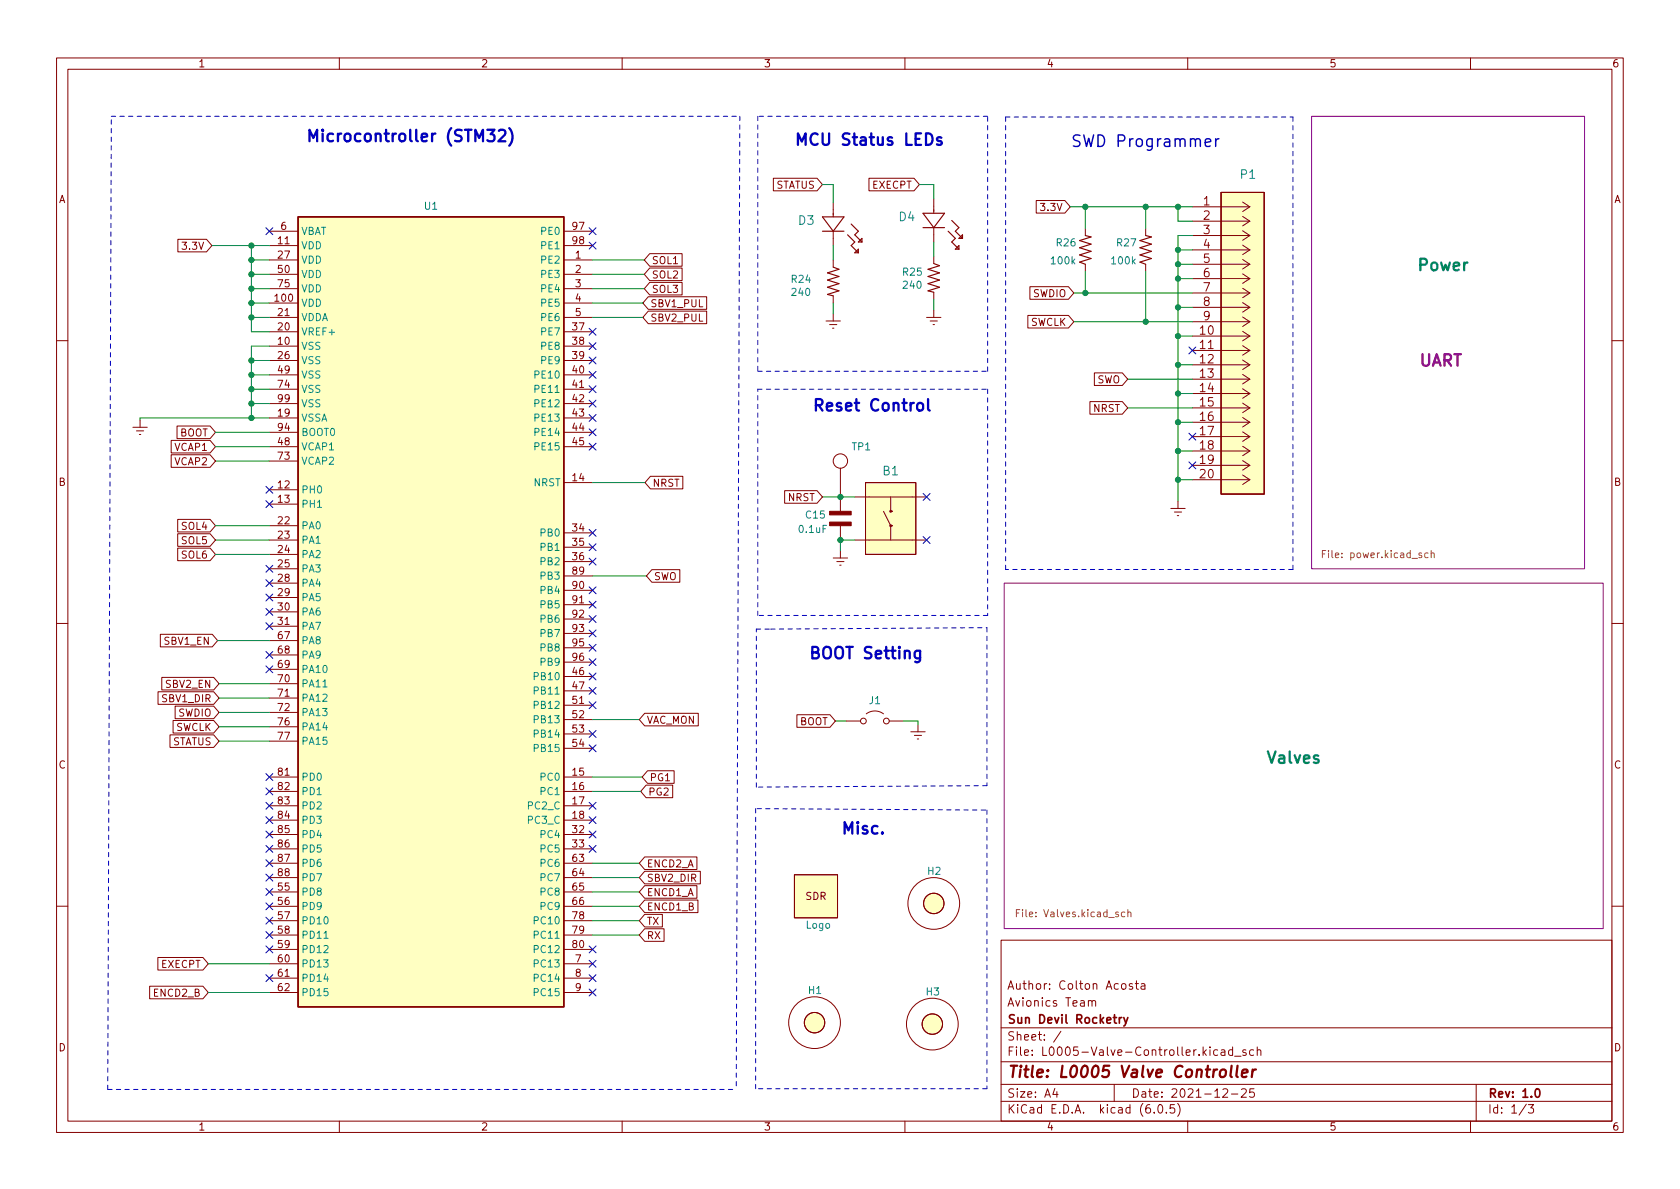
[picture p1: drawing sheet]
<svg xmlns="http://www.w3.org/2000/svg" width="297mm" height="210mm" viewBox="0 0 297 210" stroke-linecap="round" stroke-linejoin="round" font-family="sans-serif">
<g fill="none" stroke="#840000" stroke-width=".18">
<path d="M10 10.2h277v190.1h-277zM12 12.2h273v186.1h-273zM60 10.2v2M110 10.2v2M160 10.2v2M210 10.2v2M260 10.2v2M136.7 31.5h7.8l.9 1.1-.9 1.1h-7.8zM147.3 35.8v2.5M153.6 31.5h8l1 1.1-1 1.1h-8zM165.1 35.2v2.5M183.2 35.5h5.1l.9 1.1-.9 1.1h-5.1z"/>
<path d="M210.8 39.1h10.2M210.8 36.6h10.2M215.9 34h7.6v53.4h-7.6zM219.7 38.3l1.3 .8M219.7 35.7l1.3 .9M221 39.1l-1.3 .8M221 36.6l-1.3 .8M31.4 42.3h5.1l1 1.1-1 1.1h-5.1zM47.6 46h5.1M47.6 53.6h5.1M47.6 43.4h5.1M47.6 48.5h5.1"/>
<path d="M47.6 58.7h5.1M47.6 56.1h5.1M47.6 51h5.1M47.6 40.9h5.1M99.7 46h5.1M99.7 53.6h5.1M99.7 43.4h5.1M99.7 48.5h5.1M99.7 58.7h5.1M99.7 56.1h5.1M99.7 51h5.1M99.7 40.9h5.1"/>
<path d="M114.6 55h10.3v2.2h-10.3l-.9-1.1zM114.6 52.5h10.3v2.2h-10.3l-.9-1.1zM114.9 44.9h5.7v2.2h-5.7l-1-1.1zM114.9 47.4h5.7v2.2h-5.7l-1-1.1zM114.9 49.9h5.7v2.3h-5.7l-1-1.2zM146 56.8h2.6M146.7 57.4h1.3M147.2 58h.2M147.3 40.9v2.5M147.3 46v1.2M147.3 52.3v1.3M147.3 55.5v1.3"/>
<path d="M163.8 56.1h2.6M164.5 56.8h1.2M165 57.4h.2M165.1 40.3v2.5M165.1 45.3v1.3M165.1 51.7v1.3M165.1 54.9v1.2M181.7 55.8h7.2l1 1.1-1 1.1h-7.2zM182.1 50.7h6.8l1 1.1-1 1.1h-6.8zM191.9 40.4v1.3M191.9 46.7v1.3M202.6 40.4v1.3"/>
<path d="M202.6 46.7v1.3M210.8 59.4h10.2M210.8 56.9h10.2M210.8 54.4h10.2M210.8 51.8h10.2M210.8 49.3h10.2M210.8 46.7h10.2M210.8 44.2h10.2M210.8 41.7h10.2M219.7 58.6l1.3 .8M219.7 56.1l1.3 .8M219.7 53.5l1.3 .9"/>
<path d="M219.7 51l1.3 .8M219.7 48.4l1.3 .9M219.7 45.9l1.3 .8M219.7 43.4l1.3 .8M219.7 40.8l1.3 .9M221 59.4l-1.3 .9M221 56.9l-1.3 .8M221 54.4l-1.3 .8M221 51.8l-1.3 .8M221 49.3l-1.3 .8M221 46.7l-1.3 .9M221 44.2l-1.3 .8"/>
<path d="M221 41.7l-1.3 .8M10 60.2h2M23.5 75.6h2.5M24.1 76.2h1.3M24.6 76.8h.3M24.8 74.3v1.3M30.3 77.9h6.8l1 1.1-1 1.1h-6.8zM31.3 75.3h5.8l1 1.1-1 1.2h-5.8zM47.6 61.2h5.1M47.6 73.9h5.1M47.6 63.7h5.1M47.6 66.3h5.1"/>
<path d="M47.6 68.8h5.1M47.6 71.4h5.1M47.6 76.4h5.1M47.6 79h5.1M99.7 61.2h5.1M99.7 73.9h5.1M99.7 63.7h5.1M99.7 66.3h5.1M99.7 68.8h5.1M99.7 71.4h5.1M99.7 76.4h5.1M99.7 79h5.1"/>
<path d="M192.7 71h5.7l1 1.1-1 1.1h-5.7zM193.5 65.9h4.9l1 1.2-1 1.1h-4.9zM210.8 79.8h10.2M210.8 77.2h10.2M210.8 74.7h10.2M210.8 72.1h10.2M210.8 69.6h10.2M210.8 67.1h10.2M210.8 64.5h10.2M210.8 62h10.2M219.7 78.9l1.3 .9M219.7 76.4l1.3 .8"/>
<path d="M219.7 73.8l1.3 .9M219.7 71.3l1.3 .8M219.7 68.8l1.3 .8M219.7 66.2l1.3 .9M219.7 63.7l1.3 .8M219.7 61.1l1.3 .9M221 79.8l-1.3 .8M221 77.2l-1.3 .8M221 74.7l-1.3 .8M221 72.1l-1.3 .9M221 69.6l-1.3 .8M221 67.1l-1.3 .8"/>
<path d="M221 64.5l-1.3 .8M221 62l-1.3 .8M285 60.2h2M30.3 80.4h6.8l1 1.1-1 1.1h-6.8zM31.4 96.9h5.7l1 1.1-1 1.1h-5.7zM31.4 91.8h5.7l1 1.2-1 1.1h-5.7zM31.4 94.4h5.7l1 1.1-1 1.1h-5.7zM47.6 86.6h5.1M47.6 89.1h5.1M47.6 93h5.1M47.6 95.5h5.1M47.6 98h5.1"/>
<path d="M47.6 81.5h5.1M99.7 85.3h5.1M99.7 94.2h5.1M99.7 96.8h5.1M99.7 99.3h5.1M115 84.2h5.7v2.2h-5.7l-1-1.1zM138.7 86.8h5.8l.9 1.1-.9 1.1h-5.8zM147.3 98.7h2.6M148 99.3h1.2M148.5 99.9h.2M148.6 82.8v7.6M148.6 93v2.5"/>
<path d="M148.6 97.4v1.3M151.1 95.5h12.7M151.1 87.9h12.7M153 85.3h8.9v12.7h-8.9zM156.2 90.4l1.3 2.6v2.5M157.5 87.9v2.5M207 89.9h2.5M207.6 90.5h1.3M208.2 91.2h.2M208.3 88.6v1.3M210.8 84.8h10.2M210.8 82.3h10.2"/>
<path d="M219.7 84l1.3 .8M219.7 81.5l1.3 .8M221 84.8l-1.3 .9M221 82.3l-1.3 .8M10 110.2h2M28.4 112.2h9.1l1 1.1-1 1.1h-9.1zM28.6 119.8h9.2l.9 1.1-.9 1.1h-9.2zM47.6 100.6h5.1M47.6 103.1h5.1M47.6 105.7h5.1M47.6 108.2h5.1M47.6 110.7h5.1"/>
<path d="M47.6 113.3h5.1M47.6 115.8h5.1M47.6 118.4h5.1M99.7 119.6h5.1M99.7 101.8h5.1M99.7 104.4h5.1M99.7 106.9h5.1M99.7 109.5h5.1M99.7 112h5.1M99.7 114.5h5.1M99.7 117.1h5.1M115.3 100.7h4.9v2.3h-4.9l-1-1.2z"/>
<path d="M285 110.2h2M27.9 122.3h9.9l.9 1.1-.9 1.1h-9.9zM30.1 129.9h7.7l.9 1.2-.9 1.1h-7.7zM30.6 127.4h7.2l.9 1.1-.9 1.1h-7.2zM31 124.9h6.8l.9 1.1-.9 1.1h-6.8zM47.6 137.4h5.1M47.6 139.9h5.1M47.6 120.9h5.1M47.6 123.4h5.1M47.6 126h5.1M47.6 128.5h5.1M47.6 131.1h5.1"/>
<path d="M99.7 137.4h5.1M99.7 139.9h5.1M99.7 122.2h5.1M99.7 124.7h5.1M99.7 127.2h5.1M99.7 129.8h5.1M99.7 132.3h5.1M114 126.1h9.5v2.3h-9.5l-1-1.2zM114.2 138.8h4.7v2.3h-4.7l-.9-1.2zM114.5 136.3h4.7v2.2h-4.7l-1-1.1zM140.9 126.4h5.8l1 1.1-1 1.1h-5.8zM149.6 127.5h2.5"/>
<path d="M153.2 126.2a2.54 2.54 0 0 1 3 0M157.2 127.5h2.6M161 129.4h2.6M161.7 130h1.2M162.2 130.7h.2M162.3 128.1v1.3M47.6 142.5h5.1M47.6 145h5.1M47.6 147.6h5.1M47.6 150.1h5.1M47.6 157.7h5.1M47.6 152.6h5.1"/>
<path d="M47.6 155.2h5.1M99.7 142.5h5.1M99.7 145h5.1M99.7 147.6h5.1M99.7 150.1h5.1M99.7 157.7h5.1M99.7 152.6h5.1M99.7 155.2h5.1M114 156.6h9.2v2.2h-9.2l-1-1.1zM114 159.2h9.4v2.2h-9.4l-1-1.1zM114 151.5h9.2v2.3h-9.2l-1-1.2zM114 154.1h9.8v2.2h-9.8l-1-1.1z"/>
<path d="M140.5 154.7h7.6v7.6h-7.6zM10 160.2h2M26.5 174.4h9.4l.9 1.1-.9 1.1h-9.4zM27.9 169.3h8l.9 1.1-.9 1.1h-8zM47.6 160.3h5.1M47.6 162.8h5.1M47.6 165.3h5.1M47.6 167.9h5.1M47.6 170.4h5.1M47.6 173h5.1M47.6 175.5h5.1M99.7 160.3h5.1"/>
<path d="M99.7 162.8h5.1M99.7 165.3h5.1M99.7 167.9h5.1M99.7 170.4h5.1M99.7 173h5.1M99.7 175.5h5.1M114 161.7h3.1v2.2h-3.1l-1-1.1zM114 164.2h3.4v2.3h-3.4l-1-1.2zM177 166.3h108v32h-108zM192.4 177.1l.2-.2 .4 .1 .1 .9M192.4 176.9v1M193.1 177.1l.2-.2 .3 .1 .1 .9"/>
<path d="M198.4 174l.4-.1 .3 .3v.4l-.3 .3h-.4l-.1-.3v-.4zM200.2 174l-.3-.1-.3 .2 .1 .3 .5 .1v.4h-.6M200.7 173.9h.6M200.9 173.4v1.3l.4 .2M201.8 174h.6v.9M202.4 174.3l-.5 .1a.29 .29 0 0 0-.2 .2 .29 .29 0 0 0 .2 .3h.5M285 160.2h2M60 198.3v2M110 198.3v2M160 198.3v2M177 194.8h108M177 191.8h108"/>
<path d="M177 187.8h108M177 181.8h108M186.5 192.5l-.4 1h1M186.9 193v1M187.6 182.4l-1.3 1.9M197 191.8v3M204.1 196.7v.1M204.9 195.4l.2-.1a.81 .81 0 0 1 .6 .7 .81 .81 0 0 1-.3 .8h-.2a.81 .81 0 0 1-.6-.6 .81 .81 0 0 1 .3-.8zM206.2 196.7v.1M207.6 195.3h-.7v.7l.2-.1 .5 .1 .1 .2-.1 .5-.2 .1-.5-.1M208.2 195.1a1.72 1.72 0 0 1 0 2.3M210 198.3v2"/>
<path d="M215.3 185.7l-.4-.1-.3 .3v.4l.1 .3h.6M215.9 185.7h.6l.1 .9M216.2 192.7l.6-.2 .2 .2 .1 .3-1 1h1M216.6 186l-.5 .1a.29 .29 0 0 0-.2 .2 .29 .29 0 0 0 .2 .3h.5M217.7 193.5h1.2M217.9 185.7l-.4-.1-.3 .3v.4l.2 .3h.5M217.9 185.1v1.5M218.3 186.8h1.1M219.5 192.7l.6-.2 .2 .2 .1 .3-1 1h1M220.3 185.7l-.4-.1-.2 .2 .1 .3 .5 .1v.4h-.6M221.6 185.7l-.4-.1-.3 .3v.4l.2 .3h.5M221.7 192.5h-.7l-.1 .7 .2-.1 .5 .1 .2 .2-.1 .5-.2 .1-.6-.1"/>
<path d="M222.3 185.8l.2-.2 .4 .1v.9M222.3 185.1v1.5M260 198.3v2M261 191.8v6.5M269.9 195.3l-1.3 1.9M270.2 195.3h1l-.6 .6 .5 .1v.7l-.2 .1h-.5l-.2-.1"/>
<circle cx="148.6" cy="81.5" r="1.27"/>
<circle cx="152.7" cy="127.5" r=".51"/>
<circle cx="156.7" cy="127.5" r=".51"/>
<circle cx="165.1" cy="159.8" r="4.6"/>
<circle cx="165.1" cy="159.8" r="1.8"/>
<circle cx="144" cy="180.8" r="4.6"/>
<circle cx="144" cy="180.8" r="1.8"/>
<circle cx="164.8" cy="181.1" r="4.6"/>
<circle cx="164.8" cy="181.1" r="1.8"/>
</g>
<path d="M197.9 179.9v1M198.3 179.9l-.2 .1-.2 .2M198.7 179.9l.4 1M199.4 179.9l-.5 1.4-.2 .1M271.6 192.6l.2-.1a.82 .82 0 0 1 .6 .7 .82 .82 0 0 1-.3 .8h-.2a.81 .81 0 0 1-.6-.6 .81 .81 0 0 1 .3-.8z" fill="none" stroke="#840000" stroke-width=".3"/>
<path d="M215.8 189.3a.52 .52 0 0 1 .6-.2 .52 .52 0 0 1 .4 .4l-.1 .6a.55 .55 0 0 1-.5 .4 .55 .55 0 0 1-.5-.4zM217.8 188.5l-.3 1.7 .3 .3M218.8 188.5l-.2 1.7 .2 .3M219.6 189.8l1-.2-.1-.4-.2-.1-.5 .1-.3 1 .3 .3 .6-.1M221.5 189.1l-.2 1.4M222.1 189.1l-.4 .1-.3 .3" fill="none" stroke="#840000" stroke-width=".4"/>
<g fill="#fff" stroke="#fff" stroke-width=".18">
<path d="M231.9 20.6h48.3v80h-48.3z"/>
<path d="M177.5 103.1h106v61.1h-106z"/>
</g>
<path d="M231.9 20.6h48.3v80h-48.3zM177.5 103.1h106v61.1h-106z" fill="none" stroke="#840084" stroke-width=".18"/>
<path d="M233.8 98h.4M234.4 97.3h-.6v1.3M252.5 97.8h-.4l-.2 .2 .1 .6h.5M253 97.9l.2-.1h.3l.1 .8M253 97.3v1.3M179.7 161.5h.4M180.3 160.8h-.6v1.3M198.9 161.3h-.4l-.2 .2 .1 .6h.5M199.4 161.4l.2-.1h.3l.1 .8M199.4 160.8v1.3" fill="none" stroke="#848400" stroke-width=".18"/>
<g fill="#840000" stroke="#840000" stroke-width=".18">
<path d="M146.7 92.3h3.8v.7h-3.8z"/>
<path d="M146.7 90.4h3.8v.7h-3.8z"/>
</g>
<g fill="#ffffc2" stroke="#ffffc2" stroke-width=".18">
<path d="M140.5 154.7h7.6v7.6h-7.6z"/>
<path d="M52.7 38.3h47v139.7h-47z"/>
<path d="M215.9 34h7.6z"/>
<path d="M215.9 34h7.6v53.4h-7.6z"/>
<path d="M153 85.3h8.9v12.7h-8.9z"/>
<circle cx="144" cy="180.8" r="1.8"/>
<circle cx="164.8" cy="181.1" r="1.8"/>
<circle cx="165.1" cy="159.8" r="1.8"/>
</g>
<g fill="none" stroke="#840000" stroke-width=".25">
<path d="M52.7 38.3h47v139.7h-47zM157.6 93h.1M157.6 90.4h.1"/>
<circle cx="157.5" cy="93" r=".13"/>
<circle cx="157.5" cy="90.4" r=".13"/>
</g>
<path d="M57.1 121.5h.7M57.3 165.9h.7" fill="none" stroke="#008484" stroke-width=".18"/>
<g fill="none" stroke="#840000" stroke-width=".2">
<path d="M145.4 38.3h3.8l-1.9 2.6zM150.5 39.6l1.3 1.3-.7 .6 1.3 1.3M163.2 37.7h3.8l-1.9 2.6zM168.3 39l1.2 1.3-.6 .6 1.3 1.3M145.4 40.9h3.8M147.3 47.2l1 .4-2 .7 2 .6-2 .6 2 .7-2 .6 2 .6-2 .7 1 .2M149.9 41.5l1.2 1.3-.6 .6 1.3 1.3M151.1 44.7l.7-.6v.6zM151.8 42.8l.6-.6v.6zM163.2 40.3h3.8M165.1 46.6l1 .4-2 .6 2 .7-2 .6 2 .6-2 .7 2 .6-2 .6 1 .3M167.6 40.9l1.3 1.3-.6 .6 1.2 1.3"/>
<path d="M168.9 44.1l.6-.7v.7zM169.5 42.2l.7-.7v.7zM191.9 41.7l1 .2-2 .6 2 .7-2 .6 2 .6-2 .7 2 .6-2 .6 1 .4M202.6 41.7l1 .2-2.1 .6 2.1 .7-2.1 .6 2.1 .6-2.1 .7 2.1 .6-2.1 .6 1.1 .4"/>
</g>
<path d="M86.2 23h1.2l-.6 .7a.55 .55 0 0 1 .6 .4v.5l-.2 .3-.7 .1-.3-.2M88.2 23.1l.3-.1h.5a.55 .55 0 0 1 .3 .8l-1.2 1.2h1.3M90 22.7a2.33 2.33 0 0 1 0 3.1M166.4 24.4l-.4-.1-.3 .3 .1 .2 .6 .2 .1 .2-.1 .3-.2 .1-.5-.1M162.3 71.4a.55 .55 0 0 1 .5-.2 .55 .55 0 0 1 .4 .4v.6a.55 .55 0 0 1-.5 .4 .55 .55 0 0 1-.5-.4zM164.1 70.6v1.7l.3 .3M162.7 115.1v1.6a.55 .55 0 0 1-.9 .3M162.7 115.2l-.6-.1-.4 .4v.5l.2 .3 .2 .1 .6-.1" fill="none" stroke="#0000c2" stroke-width=".41"/>
<path d="M214.9 24.5v1.4M215.5 24.5a.52 .52 0 0 0-.6 .4" fill="none" stroke="#0000c2" stroke-width=".25"/>
<g fill="none" stroke="#0000c2" stroke-width=".18" stroke-dasharray=".8 .8">
<path d="M19.7 20.6h111.1M130.8 20.6l-.6 172.1M134 20.6v45.1M174.6 20.6h-40.6M177.8 20.7h50.8M228.6 20.7v80M134 65.7h40.6M134 68.8h40.6M174.6 65.7v-45.1M174.6 68.8v40M133.7 111.2h2.6M134 108.8v-40"/>
<path d="M136.3 111.2l38.2-.2M174.5 111v27.9M174.6 108.8h-40.6M177.8 100.7v-80M228.6 100.7h-50.8M133.7 139.2v-28M174.5 138.9l-40.8 .3M133.9 143l40.6 .3M174.5 143.3v49.2M19 192.7l.7-172.1M19 192.7h111.2M133.6 192.5v-49.5"/>
<path d="M174.5 192.5h-40.9"/>
</g>
<g fill="none" stroke="#008400" stroke-width=".18">
<path d="M145.4 32.6h1.9v3.2M162.6 32.6h2.5v2.6M189.2 36.6h21.6M191.9 36.6v3.8M202.6 36.6v3.8M208.3 36.6v2.5h2.5M37.5 43.4h10.1M44.4 43.4v15.3h3.2M44.4 53.6h3.2M44.4 51h3.2M44.4 46h3.2M44.4 48.5h3.2"/>
<path d="M44.4 56.1h3.2M104.8 53.6h8.9M104.8 51h9.1M104.8 46h9.1M104.8 48.5h9.1M104.8 56.1h8.9M147.3 43.4v2.6M147.3 53.6v1.9M165.1 42.8v2.5M165.1 53v1.9M189.9 51.8h20.9M189.9 56.9h20.9"/>
<path d="M191.9 48v3.8M202.6 48v8.9M208.3 54.4h2.5M208.3 49.3h2.5M208.3 46.7h2.5M208.3 44.2h2.5M208.3 59.4h2.5M210.8 41.7h-2.5v46.9M38.1 76.4h9.5M38.1 79h9.5M44.4 71.4h3.2M44.4 66.3h3.2"/>
<path d="M44.4 63.7h3.2M44.4 68.8h3.2M47.6 61.2h-3.2v12.7M47.6 73.9h-22.8v.4M199.4 72.1h11.4M199.4 67.1h11.4M208.3 69.6h2.5M208.3 64.5h2.5M208.3 74.7h2.5M208.3 79.8h2.5M38.1 95.5h9.5M38.1 98h9.5"/>
<path d="M38.1 93h9.5M38.1 81.5h9.5M104.8 85.3h9.2M145.4 87.9h5.7M151.1 95.5h-2.5v1.9M208.3 84.8h2.5M38.5 113.3h9.1M104.8 101.8h9.5M38.7 123.4h8.9M38.7 120.9h8.9M38.7 131.1h8.9M38.7 128.5h8.9"/>
<path d="M38.7 126h8.9M104.8 137.4h8.7M104.8 139.9h8.5M104.8 127.2h8.2M147.7 127.5h1.9M159.8 127.5h2.5v.6M104.8 155.2h8.2M104.8 157.7h8.2M104.8 152.6h8.2M36.8 175.5h10.8M36.8 170.4h10.8M104.8 162.8h8.2"/>
<path d="M104.8 165.3h8.2M104.8 160.3h8.2"/>
</g>
<g fill="none" stroke="#000084" stroke-width=".18">
<path d="M47 40.3l1.2 1.2M48.2 40.3l-1.2 1.2M104.2 40.3l1.2 1.2M104.2 42.8l1.2 1.2M104.2 58.1l1.2 1.2M105.4 40.3l-1.2 1.2M105.4 42.8l-1.2 1.2M105.4 58.1l-1.2 1.2M104.2 63.1l1.2 1.3M104.2 60.6l1.2 1.2M104.2 70.8l1.2 1.2M104.2 68.2l1.2 1.2"/>
<path d="M104.2 65.7l1.2 1.2M104.2 78.4l1.2 1.2M104.2 75.8l1.2 1.3M104.2 73.3l1.2 1.2M105.4 63.1l-1.2 1.3M105.4 60.6l-1.2 1.2M105.4 70.8l-1.2 1.2M105.4 68.2l-1.2 1.2M105.4 65.7l-1.2 1.2M105.4 78.4l-1.2 1.2M105.4 75.8l-1.2 1.3M105.4 73.3l-1.2 1.2"/>
<path d="M210.2 76.6l1.2 1.2M210.2 61.4l1.2 1.2M211.4 76.6l-1.2 1.2M211.4 61.4l-1.2 1.2M47 86l1.2 1.2M47 100l1.2 1.2M47 88.5l1.2 1.3M48.2 100l-1.2 1.2M48.2 86l-1.2 1.2M48.2 88.5l-1.2 1.3M104.2 98.7l1.2 1.2M104.2 96.2l1.2 1.2"/>
<path d="M104.2 93.6l1.2 1.2M105.4 98.7l-1.2 1.2M105.4 96.2l-1.2 1.2M105.4 93.6l-1.2 1.2M163.2 94.9l1.2 1.2M163.2 87.3l1.2 1.2M164.4 94.9l-1.2 1.2M164.4 87.3l-1.2 1.2M210.2 81.7l1.2 1.2M211.4 81.7l-1.2 1.2M47 110.1l1.2 1.2M47 107.6l1.2 1.2"/>
<path d="M47 115.2l1.2 1.2M47 117.7l1.2 1.3M47 102.5l1.2 1.2M47 105l1.2 1.3M48.2 117.7l-1.2 1.3M48.2 110.1l-1.2 1.2M48.2 107.6l-1.2 1.2M48.2 115.2l-1.2 1.2M48.2 102.5l-1.2 1.2M48.2 105l-1.2 1.3M104.2 106.3l1.2 1.2M104.2 103.8l1.2 1.2"/>
<path d="M104.2 119l1.2 1.2M104.2 116.5l1.2 1.2M104.2 113.9l1.2 1.3M104.2 111.4l1.2 1.2M104.2 108.9l1.2 1.2M105.4 106.3l-1.2 1.2M105.4 103.8l-1.2 1.2M105.4 119l-1.2 1.2M105.4 116.5l-1.2 1.2M105.4 113.9l-1.2 1.3M105.4 111.4l-1.2 1.2M105.4 108.9l-1.2 1.2"/>
<path d="M47 139.3l1.2 1.3M47 136.8l1.2 1.2M48.2 139.3l-1.2 1.3M48.2 136.8l-1.2 1.2M104.2 124.1l1.2 1.2M104.2 131.7l1.2 1.2M104.2 129.2l1.2 1.2M104.2 121.6l1.2 1.2M105.4 124.1l-1.2 1.2M105.4 131.7l-1.2 1.2M105.4 129.2l-1.2 1.2M105.4 121.6l-1.2 1.2"/>
<path d="M47 149.5l1.2 1.2M47 159.7l1.2 1.2M47 157.1l1.2 1.2M47 141.9l1.2 1.2M47 152l1.2 1.3M47 147l1.2 1.2M47 144.4l1.2 1.2M47 154.6l1.2 1.2M48.2 149.5l-1.2 1.2M48.2 159.7l-1.2 1.2M48.2 157.1l-1.2 1.2M48.2 141.9l-1.2 1.2"/>
<path d="M48.2 152l-1.2 1.3M48.2 147l-1.2 1.2M48.2 144.4l-1.2 1.2M48.2 154.6l-1.2 1.2M104.2 147l1.2 1.2M104.2 144.4l1.2 1.2M104.2 141.9l1.2 1.2M104.2 149.5l1.2 1.2M105.4 147l-1.2 1.2M105.4 144.4l-1.2 1.2M105.4 141.9l-1.2 1.2M105.4 149.5l-1.2 1.2"/>
<path d="M47 167.3l1.2 1.2M47 162.2l1.2 1.2M47 164.7l1.2 1.3M47 172.4l1.2 1.2M48.2 167.3l-1.2 1.2M48.2 162.2l-1.2 1.2M48.2 164.7l-1.2 1.3M48.2 172.4l-1.2 1.2M104.2 167.3l1.2 1.2M104.2 174.9l1.2 1.2M104.2 172.4l1.2 1.2M104.2 169.8l1.2 1.2"/>
<path d="M105.4 167.3l-1.2 1.2M105.4 174.9l-1.2 1.2M105.4 172.4l-1.2 1.2M105.4 169.8l-1.2 1.2"/>
</g>
<g fill="#008400" stroke="#008400" stroke-width=".18">
<circle cx="44.4" cy="66.3" r=".46"/>
<circle cx="44.4" cy="63.7" r=".46"/>
<circle cx="44.4" cy="68.8" r=".46"/>
<circle cx="44.4" cy="73.9" r=".46"/>
<circle cx="44.4" cy="71.4" r=".46"/>
<circle cx="44.4" cy="51" r=".46"/>
<circle cx="44.4" cy="48.5" r=".46"/>
<circle cx="44.4" cy="53.6" r=".46"/>
<circle cx="44.4" cy="56.1" r=".46"/>
<circle cx="44.4" cy="46" r=".46"/>
<circle cx="44.4" cy="43.4" r=".46"/>
<circle cx="208.3" cy="49.3" r=".46"/>
<circle cx="208.3" cy="36.6" r=".46"/>
<circle cx="208.3" cy="46.7" r=".46"/>
<circle cx="208.3" cy="44.2" r=".46"/>
<circle cx="202.6" cy="36.6" r=".46"/>
<circle cx="191.9" cy="51.8" r=".46"/>
<circle cx="208.3" cy="84.8" r=".46"/>
<circle cx="208.3" cy="54.4" r=".46"/>
<circle cx="191.9" cy="36.6" r=".46"/>
<circle cx="148.6" cy="87.9" r=".46"/>
<circle cx="202.6" cy="56.9" r=".46"/>
<circle cx="208.3" cy="59.4" r=".46"/>
<circle cx="208.3" cy="64.5" r=".46"/>
<circle cx="208.3" cy="79.8" r=".46"/>
<circle cx="208.3" cy="74.7" r=".46"/>
<circle cx="208.3" cy="69.6" r=".46"/>
<circle cx="148.6" cy="95.5" r=".46"/>
</g>
<g font-size="2.8" fill="#0000c2">
<text x="54" y="25.1">Microcontroller (STM32)</text>
<text x="140.3" y="25.7">MCU Status LEDs</text>
<text x="189.2" y="26">SWD Programmer</text>
<text x="143.5" y="72.7">Reset Control</text>
<text x="142.9" y="116.5">BOOT Setting</text>
<text x="148.6" y="147.5">Misc.</text>
</g>
<g font-size="2.8" fill="#008484">
<text x="250.9" y="47.9">Power</text>
<text x="224.3" y="135">Valves</text>
</g>
<text font-size="2.8" fill="#840084" x="250.8" y="64.8">UART</text>
<text font-size="2.8" fill="#840000" x="178" y="190.6">Title: L0005 Valve Controller</text>
<g font-size="2.1" fill="#008484">
<text x="219.4" y="31.6">P1</text>
<text x="141.2" y="39.7">D3</text>
<text x="159" y="39.1">D4</text>
<text x="156.1" y="84">B1</text>
</g>
<g font-size="2.1" fill="#840000">
<text x="212.8" y="36.3">1</text>
<text x="212.8" y="38.9">2</text>
<text x="212.8" y="41.4">3</text>
<text x="212.8" y="43.9">4</text>
<text x="212.8" y="46.5">5</text>
<text x="212.8" y="49">6</text>
<text x="212.8" y="51.6">7</text>
<text x="212.2" y="59.2">10</text>
<text x="212.8" y="54.1">8</text>
<text x="212.8" y="56.6">9</text>
<text x="212.2" y="61.7">11</text>
<text x="212.2" y="64.3">12</text>
<text x="212.2" y="66.8">13</text>
<text x="212.2" y="69.3">14</text>
<text x="212.2" y="71.9">15</text>
<text x="212.2" y="74.4">16</text>
<text x="212.2" y="77">17</text>
<text x="212.2" y="79.5">18</text>
<text x="212.2" y="82">19</text>
<text x="212.2" y="84.6">20</text>
<text x="178" y="178">Avionics Team</text>
<text x="178" y="175">Author: Colton Acosta</text>
<text x="178" y="184">Sheet: /</text>
<text x="178" y="181">Sun Devil Rocketry</text>
<text x="178" y="186.7">File: L0005-Valve-Controller.kicad_sch</text>
<text x="178" y="196.9">KiCad E.D.A. kicad (6.0.5)</text>
<text x="178" y="194.1">Size: A4</text>
<text x="200" y="194.1">Date: 2021-12-25</text>
<text x="263" y="194.1">Rev: 1.0</text>
<text x="263" y="196.9">Id: 1/3</text>
</g>
<g font-size="1.8" fill="#840000">
<text x="35" y="11.9">1</text>
<text x="85" y="11.9">2</text>
<text x="135" y="11.9">3</text>
<text x="185" y="11.9">4</text>
<text x="235" y="11.9">5</text>
<text x="285" y="11.9">6</text>
<text x="10.3" y="35.9">A</text>
<text x="137.1" y="33.4">STATUS</text>
<text x="154.2" y="33.4">EXECPT</text>
<text x="285.3" y="35.9">A</text>
<text x="49.7" y="40.6">6</text>
<text x="101.3" y="40.6">97</text>
<text x="184.3" y="37.3">3.3V</text>
<text x="32.6" y="44.2">3.3V</text>
<text x="49.2" y="43.2">11</text>
<text x="49.2" y="45.7">27</text>
<text x="101.3" y="43.2">98</text>
<text x="101.7" y="45.7">1</text>
<text x="115.2" y="46.7">SOL1</text>
<text x="48.7" y="53.3">100</text>
<text x="49.2" y="48.3">50</text>
<text x="49.2" y="50.8">75</text>
<text x="101.7" y="48.3">2</text>
<text x="101.7" y="50.8">3</text>
<text x="101.7" y="53.3">4</text>
<text x="115.2" y="49.2">SOL2</text>
<text x="115.2" y="51.8">SOL3</text>
<text x="182.6" y="52.5">SWDIO</text>
<text x="49.2" y="58.4">20</text>
<text x="49.2" y="55.9">21</text>
<text x="101.3" y="58.4">37</text>
<text x="101.7" y="55.9">5</text>
<text x="114.9" y="56.9">SBV2_PUL</text>
<text x="114.9" y="54.3">SBV1_PUL</text>
<text x="182.1" y="57.6">SWCLK</text>
<text x="49.2" y="61">10</text>
<text x="49.2" y="63.5">26</text>
<text x="101.3" y="61">38</text>
<text x="101.3" y="63.5">39</text>
<text x="49.2" y="66">49</text>
<text x="49.2" y="68.6">74</text>
<text x="49.2" y="71.1">99</text>
<text x="101.3" y="66">40</text>
<text x="101.3" y="68.6">41</text>
<text x="101.3" y="71.1">42</text>
<text x="193.9" y="67.8">SWO</text>
<text x="31.7" y="77.2">BOOT</text>
<text x="49.2" y="73.7">19</text>
<text x="49.2" y="76.2">94</text>
<text x="101.3" y="73.7">43</text>
<text x="101.3" y="76.2">44</text>
<text x="193.3" y="72.9">NRST</text>
<text x="30.9" y="79.7">VCAP1</text>
<text x="30.9" y="82.3">VCAP2</text>
<text x="49.2" y="78.7">48</text>
<text x="49.2" y="81.3">73</text>
<text x="101.3" y="78.7">45</text>
<text x="10.3" y="85.9">B</text>
<text x="49.2" y="86.4">12</text>
<text x="49.2" y="88.9">13</text>
<text x="101.3" y="85.1">14</text>
<text x="115.3" y="86.1">NRST</text>
<text x="139.3" y="88.6">NRST</text>
<text x="285.3" y="85.9">B</text>
<text x="32.2" y="93.7">SOL4</text>
<text x="49.2" y="92.7">22</text>
<text x="49.2" y="95.2">23</text>
<text x="101.3" y="94">34</text>
<text x="32.2" y="98.8">SOL6</text>
<text x="32.2" y="96.2">SOL5</text>
<text x="49.2" y="97.8">24</text>
<text x="49.2" y="100.3">25</text>
<text x="101.3" y="96.5">35</text>
<text x="101.3" y="99.1">36</text>
<text x="101.3" y="101.6">89</text>
<text x="49.2" y="102.9">28</text>
<text x="49.2" y="105.4">29</text>
<text x="49.2" y="107.9">30</text>
<text x="101.3" y="104.1">90</text>
<text x="101.3" y="106.7">91</text>
<text x="115.6" y="102.6">SWO</text>
<text x="49.2" y="110.5">31</text>
<text x="49.2" y="113">67</text>
<text x="101.3" y="109.2">92</text>
<text x="101.3" y="111.8">93</text>
<text x="29.2" y="114">SBV1_EN</text>
<text x="49.2" y="115.6">68</text>
<text x="49.2" y="118.1">69</text>
<text x="101.3" y="119.4">46</text>
<text x="101.3" y="114.3">95</text>
<text x="101.3" y="116.8">96</text>
<text x="28.8" y="124.2">SBV1_DIR</text>
<text x="29.4" y="121.6">SBV2_EN</text>
<text x="49.2" y="120.6">70</text>
<text x="49.2" y="123.2">71</text>
<text x="49.2" y="125.7">72</text>
<text x="101.3" y="121.9">47</text>
<text x="101.3" y="124.5">51</text>
<text x="30.4" y="131.8">STATUS</text>
<text x="31" y="129.2">SWCLK</text>
<text x="31.5" y="126.7">SWDIO</text>
<text x="49.2" y="128.3">76</text>
<text x="49.2" y="130.8">77</text>
<text x="101.3" y="127">52</text>
<text x="101.3" y="129.5">53</text>
<text x="114.3" y="128">VAC_MON</text>
<text x="141.3" y="128.2">BOOT</text>
<text x="10.3" y="135.9">C</text>
<text x="49.2" y="137.2">81</text>
<text x="101.3" y="137.2">15</text>
<text x="101.3" y="132.1">54</text>
<text x="285.3" y="135.9">C</text>
<text x="49.2" y="139.7">82</text>
<text x="49.2" y="142.2">83</text>
<text x="101.3" y="139.7">16</text>
<text x="101.3" y="142.2">17</text>
<text x="114.6" y="140.7">PG2</text>
<text x="114.8" y="138.1">PG1</text>
<text x="49.2" y="144.8">84</text>
<text x="49.2" y="147.3">85</text>
<text x="49.2" y="149.9">86</text>
<text x="101.3" y="144.8">18</text>
<text x="101.3" y="147.3">32</text>
<text x="101.3" y="149.9">33</text>
<text x="49.2" y="152.4">87</text>
<text x="49.2" y="154.9">88</text>
<text x="101.3" y="152.4">63</text>
<text x="101.3" y="154.9">64</text>
<text x="114.3" y="153.4">ENCD2_A</text>
<text x="114.3" y="155.9">SBV2_DIR</text>
<text x="49.2" y="157.5">55</text>
<text x="49.2" y="160">56</text>
<text x="101.3" y="157.5">65</text>
<text x="101.3" y="160">66</text>
<text x="114.3" y="158.5">ENCD1_A</text>
<text x="114.3" y="161">ENCD1_B</text>
<text x="142.4" y="159.1">SDR</text>
<text x="49.2" y="162.6">57</text>
<text x="49.2" y="165.1">58</text>
<text x="49.2" y="167.6">59</text>
<text x="101.3" y="162.6">78</text>
<text x="101.3" y="165.1">79</text>
<text x="101.3" y="167.6">80</text>
<text x="114.3" y="163.5">TX</text>
<text x="114.3" y="166.1">RX</text>
<text x="28.5" y="171.2">EXECPT</text>
<text x="49.2" y="170.2">60</text>
<text x="49.2" y="172.7">61</text>
<text x="101.7" y="170.2">7</text>
<text x="101.7" y="172.7">8</text>
<text x="27.3" y="176.2">ENCD2_B</text>
<text x="49.2" y="175.3">62</text>
<text x="101.7" y="175.3">9</text>
<text x="10.3" y="185.9">D</text>
<text x="285.3" y="185.9">D</text>
<text x="35" y="199.9">1</text>
<text x="85" y="199.9">2</text>
<text x="135" y="199.9">3</text>
<text x="185" y="199.9">4</text>
<text x="235" y="199.9">5</text>
<text x="285" y="199.9">6</text>
</g>
<g font-size="1.8" fill="#008484">
<text x="53.2" y="41.5">VBAT</text>
<text x="75.1" y="37.1">U1</text>
<text x="95.8" y="41.5">PE0</text>
<text x="53.2" y="44.1">VDD</text>
<text x="53.2" y="46.6">VDD</text>
<text x="95.8" y="46.6">PE2</text>
<text x="95.8" y="44.1">PE1</text>
<text x="186" y="46.7">100k</text>
<text x="186.9" y="43.6">R26</text>
<text x="196.7" y="46.7">100k</text>
<text x="197.5" y="43.6">R27</text>
<text x="53.2" y="49.1">VDD</text>
<text x="53.2" y="51.7">VDD</text>
<text x="95.8" y="49.1">PE3</text>
<text x="95.8" y="51.7">PE4</text>
<text x="140" y="50">R24</text>
<text x="140.1" y="52.3">240</text>
<text x="159.7" y="48.7">R25</text>
<text x="159.8" y="51">240</text>
<text x="53.2" y="54.2">VDD</text>
<text x="53.2" y="59.3">VREF+</text>
<text x="53.2" y="56.8">VDDA</text>
<text x="95.8" y="59.3">PE7</text>
<text x="95.8" y="54.2">PE5</text>
<text x="95.8" y="56.8">PE6</text>
<text x="53.2" y="61.8">VSS</text>
<text x="53.2" y="64.4">VSS</text>
<text x="95.8" y="61.8">PE8</text>
<text x="95.8" y="64.4">PE9</text>
<text x="53.2" y="66.9">VSS</text>
<text x="53.2" y="69.5">VSS</text>
<text x="94.9" y="66.9">PE10</text>
<text x="94.9" y="69.5">PE11</text>
<text x="53.2" y="74.5">VSSA</text>
<text x="53.2" y="77.1">BOOT0</text>
<text x="53.2" y="72">VSS</text>
<text x="94.9" y="72">PE12</text>
<text x="94.9" y="74.5">PE13</text>
<text x="94.9" y="77.1">PE14</text>
<text x="53.2" y="79.6">VCAP1</text>
<text x="53.2" y="82.2">VCAP2</text>
<text x="94.9" y="79.6">PE15</text>
<text x="150.7" y="79.6">TP1</text>
<text x="53.2" y="87.2">PH0</text>
<text x="53.2" y="89.8">PH1</text>
<text x="94.4" y="86">NRST</text>
<text x="53.2" y="93.6">PA0</text>
<text x="95.7" y="94.9">PB0</text>
<text x="141.4" y="94.2">0.1uF</text>
<text x="142.5" y="91.7">C15</text>
<text x="53.2" y="96.1">PA1</text>
<text x="53.2" y="98.7">PA2</text>
<text x="53.2" y="101.2">PA3</text>
<text x="95.7" y="97.4">PB1</text>
<text x="95.7" y="99.9">PB2</text>
<text x="53.2" y="103.8">PA4</text>
<text x="53.2" y="106.3">PA5</text>
<text x="95.7" y="102.5">PB3</text>
<text x="95.7" y="105">PB4</text>
<text x="95.7" y="107.6">PB5</text>
<text x="53.2" y="108.8">PA6</text>
<text x="53.2" y="111.4">PA7</text>
<text x="53.2" y="113.9">PA8</text>
<text x="95.7" y="110.1">PB6</text>
<text x="95.7" y="112.6">PB7</text>
<text x="53.2" y="116.5">PA9</text>
<text x="53.2" y="119">PA10</text>
<text x="95.7" y="115.2">PB8</text>
<text x="95.7" y="117.7">PB9</text>
<text x="53.2" y="121.5">PA11</text>
<text x="53.2" y="124.1">PA12</text>
<text x="94.8" y="120.3">PB10</text>
<text x="94.8" y="122.8">PB11</text>
<text x="94.8" y="125.3">PB12</text>
<text x="153.7" y="124.5">J1</text>
<text x="53.2" y="126.6">PA13</text>
<text x="53.2" y="129.2">PA14</text>
<text x="53.2" y="131.7">PA15</text>
<text x="94.8" y="127.9">PB13</text>
<text x="94.8" y="130.4">PB14</text>
<text x="94.8" y="133">PB15</text>
<text x="53.2" y="138">PD0</text>
<text x="53.2" y="140.6">PD1</text>
<text x="53.2" y="143.1">PD2</text>
<text x="93.5" y="143.1">PC2_C</text>
<text x="95.7" y="138">PC0</text>
<text x="95.7" y="140.6">PC1</text>
<text x="53.2" y="145.7">PD3</text>
<text x="53.2" y="148.2">PD4</text>
<text x="93.5" y="145.7">PC3_C</text>
<text x="95.7" y="148.2">PC4</text>
<text x="53.2" y="150.7">PD5</text>
<text x="53.2" y="153.3">PD6</text>
<text x="53.2" y="155.8">PD7</text>
<text x="95.7" y="150.7">PC5</text>
<text x="95.7" y="153.3">PC6</text>
<text x="95.7" y="155.8">PC7</text>
<text x="164" y="154.7">H2</text>
<text x="53.2" y="158.4">PD8</text>
<text x="53.2" y="160.9">PD9</text>
<text x="95.7" y="158.4">PC8</text>
<text x="95.7" y="160.9">PC9</text>
<text x="53.2" y="163.4">PD10</text>
<text x="53.2" y="166">PD11</text>
<text x="94.8" y="163.4">PC10</text>
<text x="94.8" y="166">PC11</text>
<text x="142.5" y="164.2">Logo</text>
<text x="53.2" y="168.5">PD12</text>
<text x="53.2" y="171.1">PD13</text>
<text x="53.2" y="173.6">PD14</text>
<text x="94.8" y="171.1">PC13</text>
<text x="94.8" y="173.6">PC14</text>
<text x="94.8" y="168.5">PC12</text>
<text x="53.2" y="176.1">PD15</text>
<text x="94.8" y="176.1">PC15</text>
<text x="143" y="175.8">H1</text>
<text x="163.8" y="176">H3</text>
</g>
<g font-size="1.8" fill="#848400">
<text x="234.5" y="98.7">File: power.kicad_sch</text>
<text x="180.4" y="162.2">File: Valves.kicad_sch</text>
</g>
</svg>
